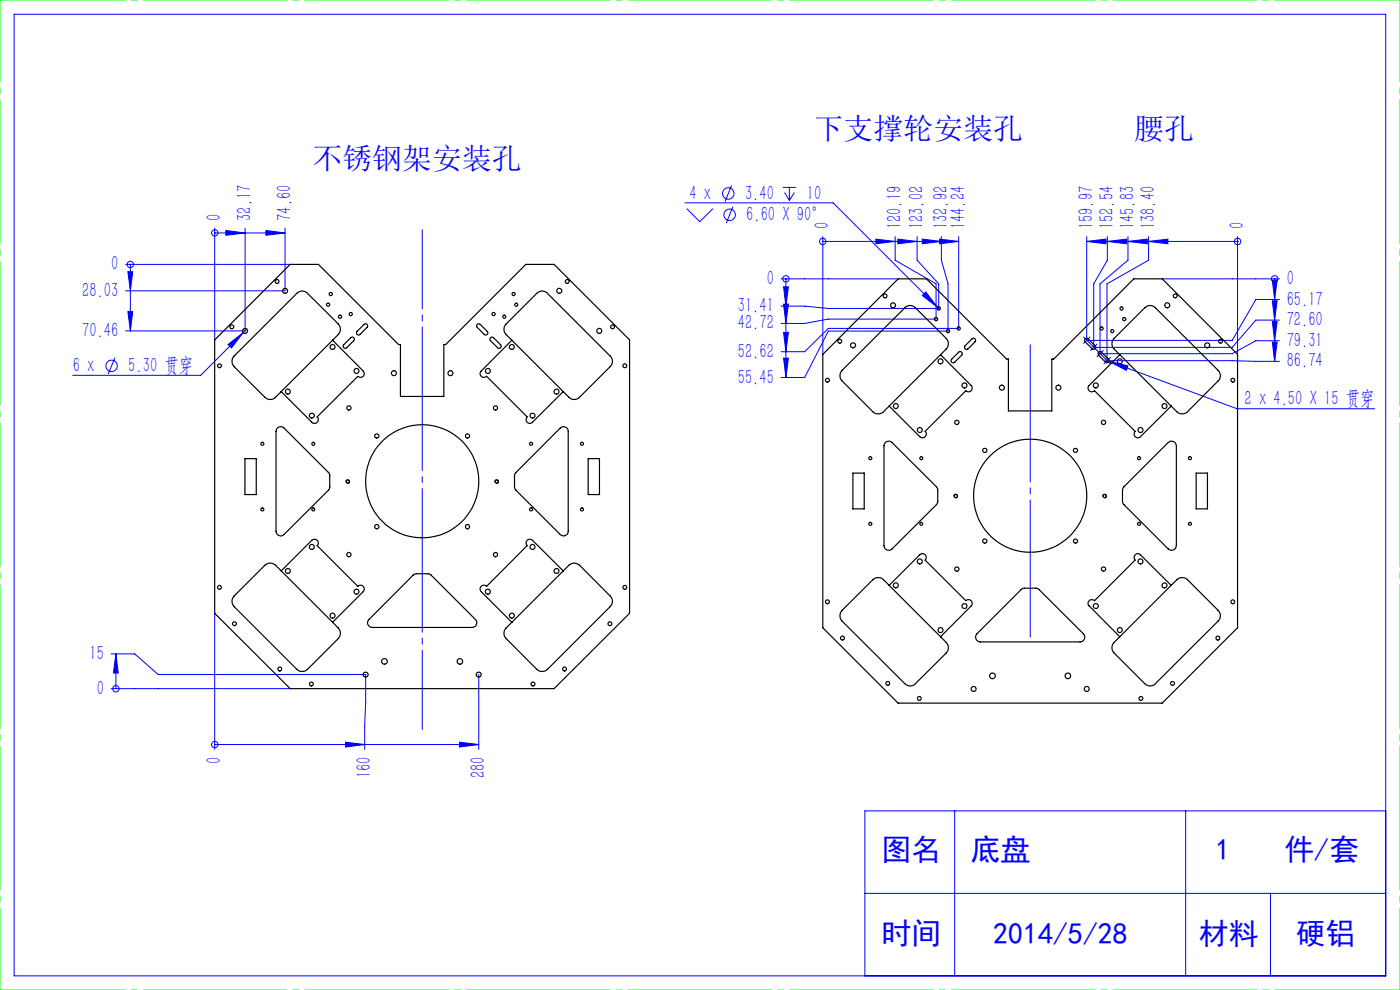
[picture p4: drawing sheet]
<svg xmlns="http://www.w3.org/2000/svg" width="297mm" height="210mm" viewBox="0 0 297 210" stroke-linecap="round" stroke-linejoin="round" font-family="sans-serif">
<g fill="none" stroke="#00f" stroke-width=".21">
<path d="M3 3h291v204h-291zM155.2 39.3l-1.4 3.5M166.1 39.7h2.7M167.5 39.7v2.8M26.6 56.1h35M27.1 57.6h1.1l-.5 4.1zM27.7 56.1h.1M27.7 56.1v14.1M45.5 49.4h.1M45.5 48.4v23.7M45.5 49.4h15M47.9 48.9l4.1 .5-4.1 .5z"/>
<path d="M52 48.4v21.8h-25.4M56.4 48.9l4.1 .5-4.1 .5zM60.5 48.4v13.3h-33.9M145.3 43h31.4l22.7 22.7M145.7 44.3l2.7 2.7 2.8-2.7M155.5 43.8l-1.4 3.5M165.7 59.2h24.8M166.4 40.8l1.1 1.7M166.7 59.2v20.9M166.7 59.2h.1M168.5 40.8l-1 1.7M174.6 51.2h.1"/>
<path d="M174.6 50.2v25M174.6 51.2h28.8M185.8 50.7l4.1 .5-4.1 .5zM189.9 50.2v5l8.7 5v7.5h-22.9l-5 .9h-5M190.5 50.7l4.1 .5-4.1 .5zM194.6 50.2v5l4.5 5v5.2h-23.4l-5-.5h-5M195.7 50.7l4 .5-4 .5zM199.3 50.7l4.1 .5-4.1 .5zM199.7 50.2v5l1.4 5v10h-25.4l-5 9.9h-5M203.4 50.2v19.5h-27.7l-5 4.9h-5M230.5 50.2v22h30.9l5-8.7h5M230.5 51.2h32"/>
<path d="M230.5 51.2l4.1-.5v1zM234.9 50.2v5l-2.9 5v13.5h29.4l5-5.8h5M234.9 51.2l4.1-.5v1zM239.3 51.2l4.1-.5v1zM239.3 50.2v5l-5.9 5v14.8h28l5-2.7h5M243.7 51.2l4.1-.5v1zM243.7 50.2v5l-8.9 5v16.3l36.6 .2M246.6 59.2h24.8M262.5 51.2h.1M262.5 50.2v25M269.9 59.4h1l-.5 4.1zM270.4 59.2h.1"/>
<path d="M270.4 59.2v17.5M24.4 75.9l-1.4 3.4M27.1 66.1h1.1l-.5 4.1zM48.4 73.1l3.2-2.6-2.5 3.3zM51.6 70.5l-9 9.1h-27.2M52.4 69.8l-.8 .7M166.2 60.8h1.1l-.6 4.1zM166.2 64.5h1.1l-.6 4.1zM166.2 76h1.1l-.6 4.1zM166.2 70.5h1.1l-.6 4.1zM195.7 62.7l.7-.8 2.5 3.3zM231.7 73.3l.7 .7"/>
<path d="M232.4 73.3l-.7 .7M234.4 76.3l.9 .4M234.5 76.2l.7 .7M235.2 76.2l-.7 .7M235.3 76.7l4 .9-.4 1zM235.3 76.7l27.1 10h29.2M269.9 63.8h1l-.5 4.1zM269.9 68.2h1l-.5 4.1zM269.9 72.6h1l-.5 4.1zM23.6 138.7h5l4.9 4.4h44.1l-.2 15.9M24.6 138.7v7.4M24.6 138.7l.5 4.1h-1z"/>
<path d="M45.5 130.1v28.9M23.6 146.1h38M24.6 146.1h.1M45.5 157.9h.1M45.5 157.9h56.1M73.3 157.4l4.1 .5-4.1 .6zM97.5 157.4l4.1 .5-4.1 .6zM101.6 143.1v15.9M202.5 172v35M251.5 172v35M294 172h-110.5v35M183.5 189.5h110.5"/>
<path d="M269.5 189.5v17.5"/>
<circle cx="27.7" cy="56.1" r=".68"/>
<circle cx="45.6" cy="49.4" r=".68"/>
<circle cx="154.5" cy="41" r="1.21"/>
<circle cx="154.8" cy="45.6" r="1.21"/>
<circle cx="166.7" cy="59.2" r=".68"/>
<circle cx="174.5" cy="51.2" r=".69"/>
<circle cx="262.5" cy="51.2" r=".69"/>
<circle cx="270.4" cy="59.2" r=".68"/>
<circle cx="23.7" cy="77.6" r="1.21"/>
<circle cx="24.6" cy="146.1" r=".68"/>
<circle cx="45.6" cy="157.9" r=".68"/>
</g>
<path d="M73.4 102.3a.4 .4 0 0 1 .3-.5 .4 .4 0 0 1 .5 .4 .4 .4 0 0 1-.5 .3M105 102.3a.4 .4 0 0 1 .3-.5 .4 .4 0 0 1 .5 .4 .4 .4 0 0 1-.5 .3M202.4 105.3a.4 .4 0 0 1 .3-.5 .4 .4 0 0 1 .4 .5 .4 .4 0 0 1-.5 .3M234 105.3a.4 .4 0 0 1 .3-.5 .4 .4 0 0 1 .5 .5 .4 .4 0 0 1-.6 .3" fill="none" stroke="#000" stroke-width=".21"/>
<g fill="none" stroke="#00f" stroke-width=".21" stroke-dasharray="30.5 1.3 1.3 1.3">
<path d="M230.2 71.8l-.3-.3M230.2 72.5l-.3 .3M230.6 72.2l-.4-.4M230.6 72.2l-.4 .3M230.6 72.2l.3 .3M230.6 72.2l.3-.4M230.9 72.5l.3 .3M230.9 71.8l.3-.3M231.3 72.9h.1M231.7 73.3l-.3-.3M231.7 74l-.3 .3M232.4 74l.3 .3"/>
<path d="M232.4 73.3l.3-.3M233 74.6l-.3-.3M233 75.4l-.3 .3M233.4 75l-.4-.4M233.4 75l-.4 .4M233.4 75l.3 .4M233.4 75l.3-.4M233.7 75.4l.4 .3M233.7 74.6l.4-.3M234.2 75.8l-.1-.1M234.5 76.1l-.3-.3M234.5 76.8l-.3 .4"/>
<path d="M235.2 76.8l.3 .4M235.2 76.1l.3-.3"/>
</g>
<path d="M89.6 48.7v106" fill="none" stroke="#00f" stroke-width=".21" stroke-dasharray="30.5 1.3 1.3 1.3" stroke-dashoffset="13.7"/>
<path d="M218.6 135.1v-62" fill="none" stroke="#00f" stroke-width=".21" stroke-dasharray="30.5 1.3 1.3 1.3" stroke-dashoffset="1.4"/>
<path d="M0 0h297M0 210h297" fill="none" stroke="#0f0" stroke-width=".21" stroke-dasharray="30.5 1.3 1.3 1.3" stroke-dashoffset="3.9"/>
<path d="M0 210v-210M297 210v-210" fill="none" stroke="#0f0" stroke-width=".21" stroke-dasharray="30.5 1.3 1.3 1.3" stroke-dashoffset="13.1"/>
<g fill="#00f">
<path d="M27.1 57.6h1.1l-.5 4.1zM27.1 66.1h1.1l-.5 4.1zM24.6 138.7l.5 4.1h-1zM166.2 60.8h1.1l-.6 4.1zM166.2 64.5h1.1l-.6 4.1zM166.2 76h1.1l-.6 4.1zM166.2 70.5h1.1l-.6 4.1zM269.9 59.4h1l-.5 4.1zM269.9 63.8h1l-.5 4.1zM269.9 68.2h1l-.5 4.1zM269.9 72.6h1l-.5 4.1z"/>
<path d="M47.9 48.9l4.1 .5-4.1 .5zM56.4 48.9l4.1 .5-4.1 .5zM73.3 157.4l4.1 .5-4.1 .6zM97.5 157.4l4.1 .5-4.1 .6zM190.5 50.7l4.1 .5-4.1 .5zM185.8 50.7l4.1 .5-4.1 .5zM195.7 50.7l4 .5-4 .5zM199.3 50.7l4.1 .5-4.1 .5zM243.7 51.2l4.1-.5v1zM234.9 51.2l4.1-.5v1zM230.5 51.2l4.1-.5v1zM239.3 51.2l4.1-.5v1z"/>
<path d="M48.4 73.1l.7 .7 2.5-3.3zM195.7 62.7l3.2 2.5-2.5-3.3zM235.3 76.7l3.6 1.9 .4-1z"/>
</g>
<g fill="none" stroke="#000" stroke-width=".25">
<path d="M190.5 59.2h6l17 17h.4v11h9.2v-11h.5l16.9-17h6.1l15.9 16v58l-15.9 15.9h-56.1l-15.9-15.9v-58zM45.5 72.1l16.1-16h6l17 17h.3v11h9.3v-11h.3l17-17h6l16.1 16v58l-16.1 16h-55.9l-16.1-16zM49.7 75.5l13.3-13.3a1.54 1.54 0 0 1 2.2 0l6.6 6.5a1.62 1.62 0 0 1 0 2.3l-13.3 13.3a1.62 1.62 0 0 1-2.3 0l-6.5-6.5a1.62 1.62 0 0 1 0-2.3zM70.6 72.2l6.4 6.5a.8 .8 0 0 1 0 1.1 .8 .8 0 0 1-1.1 0l-8.6 8.6a.8 .8 0 0 1 0 1.2 .8 .8 0 0 1-1.2 0l-6.4-6.5M72.9 73.1l1.5-1.5a.45 .45 0 0 1 .6 0 .45 .45 0 0 1 0 .7l-1.4 1.5a.45 .45 0 0 1-.7 0 .45 .45 0 0 1 0-.7zM75.7 70.3l1.5-1.5a.45 .45 0 0 1 .7 0 .45 .45 0 0 1 0 .7l-1.5 1.4a.45 .45 0 0 1-.7 0 .45 .45 0 0 1 0-.6zM101.2 68.8l.5-.1 1.7 1.6a.45 .45 0 0 1 0 .6 .45 .45 0 0 1-.7 0l-1.6-1.6zM104.1 71.6l.5-.1 1.6 1.6a.45 .45 0 0 1 0 .7 .45 .45 0 0 1-.6 0l-1.6-1.7zM107.4 68.7l6.5-6.5a1.54 1.54 0 0 1 2.2 0l13.3 13.3a1.54 1.54 0 0 1 0 2.3l-6.5 6.5a1.62 1.62 0 0 1-2.2 0l-13.3-13.3a1.62 1.62 0 0 1 0-2.3zM108.6 72.2l-6.5 6.5a.8 .8 0 0 0 0 1.1 .8 .8 0 0 0 1.1 0l8.6 8.6a.8 .8 0 0 0 0 1.2 .8 .8 0 0 0 1.2 0l6.5-6.5M178.6 78.6l13.3-13.3a1.54 1.54 0 0 1 2.3 0l6.5 6.5a1.62 1.62 0 0 1 0 2.2l-13.3 13.3a1.62 1.62 0 0 1-2.2 0l-6.6-6.5a1.62 1.62 0 0 1 0-2.2zM199.5 75.2l6.5 6.6a.8 .8 0 0 1 0 1.1 .8 .8 0 0 1-1.1 0l-8.6 8.6a.8 .8 0 0 1 0 1.1 .8 .8 0 0 1-1.2 0l-6.5-6.5"/>
<path d="M201.9 76.2l1.5-1.5a.45 .45 0 0 1 .6 0 .45 .45 0 0 1 0 .6l-1.5 1.5a.45 .45 0 0 1-.6 0 .45 .45 0 0 1 0-.6zM204.7 73.4l1.5-1.5a.45 .45 0 0 1 .6 0 .45 .45 0 0 1 0 .6l-1.4 1.5a.45 .45 0 0 1-.7 0 .45 .45 0 0 1 0-.6zM230.2 71.9l.5-.1 1.6 1.6a.45 .45 0 0 1 0 .6 .45 .45 0 0 1-.6 0l-1.5-1.5-.1-.3zM233 74.7l.5-.1 1.7 1.6a.45 .45 0 0 1 0 .6 .45 .45 0 0 1-.7 0l-1.5-1.5zM236.4 71.8l6.5-6.5a1.54 1.54 0 0 1 2.2 0l13.3 13.3a1.54 1.54 0 0 1 0 2.2l-6.5 6.5a1.62 1.62 0 0 1-2.2 0l-13.3-13.3a1.62 1.62 0 0 1 0-2.2zM237.6 75.2l-6.5 6.6a.8 .8 0 0 0 0 1.1 .8 .8 0 0 0 1.1 0l8.6 8.6a.8 .8 0 0 0 0 1.1 .8 .8 0 0 0 1.1 0l6.6-6.5M52 97.3h2.4v7.6h-2.4zM58.9 90.7l.3-.1a.94 .94 0 0 1 1.1 .2l9.4 9.5 .3 .4v2.8l-.3 .4-9.4 9.5a.99 .99 0 0 1-1.1 .2 .99 .99 0 0 1-.6-.9v-21.2zM118.9 90.8a.99 .99 0 0 1 1-.2 .99 .99 0 0 1 .6 .9v21.2a.99 .99 0 0 1-.6 .9 .99 .99 0 0 1-1-.2l-9.6-9.6-.2-.4v-2.6l.2-.4zM124.8 97.3h2.4v7.6h-2.4zM187.9 93.8l.3-.1a.9 .9 0 0 1 1 .2l9.5 9.4 .2 .5v2.7l-.2 .5-9.5 9.4a1 1 0 0 1-1 .2 1 1 0 0 1-.7-.9v-21.1zM56.2 119.9a1.62 1.62 0 0 1 2.3 0l13.3 13.3a1.62 1.62 0 0 1 0 2.3l-6.6 6.5a1.62 1.62 0 0 1-2.2 0l-13.3-13.3a1.62 1.62 0 0 1 0-2.3z"/>
<path d="M120.7 119.9a1.62 1.62 0 0 1 2.2 0l6.5 6.5a1.54 1.54 0 0 1 0 2.3l-13.3 13.3a1.62 1.62 0 0 1-2.2 0l-6.5-6.5a1.62 1.62 0 0 1 0-2.3zM180.9 100.4h2.4v7.5h-2.4zM238.4 103.2l9.4-9.3a1.02 1.02 0 0 1 1.1-.2 1.02 1.02 0 0 1 .7 .9v21.1a1.02 1.02 0 0 1-.7 1 1.02 1.02 0 0 1-1.1-.3l-9.4-9.4-.3-.6v-2.4zM253.8 100.4h2.4v7.5h-2.4zM59.7 121.1l6.4-6.5a.8 .8 0 0 1 1.2 0 .8 .8 0 0 1 0 1.1l8.6 8.7a.8 .8 0 0 1 1.1 0 .8 .8 0 0 1 0 1.1l-6.4 6.5M87.7 122l.5-.3 3 .1 9.7 9.6a1 1 0 0 1 .2 1.1 1 1 0 0 1-.9 .6h-21.2a.98 .98 0 0 1-1-.6 .98 .98 0 0 1 .3-1.1zM119.5 121.1l-6.5-6.5a.8 .8 0 0 0-1.2 0 .8 .8 0 0 0 0 1.1l-8.6 8.7a.8 .8 0 0 0-1.1 0 .8 .8 0 0 0 0 1.1l6.5 6.5M178.6 129.5l6.6-6.5a1.62 1.62 0 0 1 2.2 0l13.3 13.3a1.62 1.62 0 0 1 0 2.2l-6.5 6.5a1.54 1.54 0 0 1-2.3 0l-13.3-13.2a1.66 1.66 0 0 1 0-2.3zM188.6 124.2l6.5-6.5a.8 .8 0 0 1 1.2 0 .8 .8 0 0 1 0 1.1l8.6 8.6a.8 .8 0 0 1 1.1 0 .8 .8 0 0 1 0 1.1l-6.5 6.6M207.3 134.4l9.5-9.5 .4-.1h2.7l.4 .1 9.5 9.5a1.02 1.02 0 0 1 .2 1.1 1.02 1.02 0 0 1-.9 .7h-21.1a1.02 1.02 0 0 1-1-.7 1.02 1.02 0 0 1 .3-1.1zM236.4 136.3l13.3-13.3a1.62 1.62 0 0 1 2.2 0l6.5 6.5a1.58 1.58 0 0 1 0 2.3l-13.3 13.2a1.54 1.54 0 0 1-2.2 0l-6.5-6.5a1.62 1.62 0 0 1 0-2.2zM248.5 124.2l-6.6-6.5a.8 .8 0 0 0-1.1 0 .8 .8 0 0 0 0 1.1l-8.6 8.6a.8 .8 0 0 0-1.1 0 .8 .8 0 0 0 0 1.1l6.5 6.6"/>
<circle cx="58.8" cy="59.7" r=".4"/>
<circle cx="120.4" cy="59.7" r=".4"/>
<circle cx="46.6" cy="77.6" r=".4"/>
<circle cx="49.2" cy="69.3" r=".41"/>
<circle cx="52" cy="70.2" r=".52"/>
<circle cx="60.5" cy="61.7" r=".54"/>
<circle cx="69.6" cy="64.6" r=".34"/>
<circle cx="70.2" cy="62.4" r=".34"/>
<circle cx="70.5" cy="73.6" r=".52"/>
<circle cx="72.1" cy="67.2" r=".34"/>
<circle cx="74.4" cy="66.6" r=".34"/>
<circle cx="75.6" cy="78.7" r=".52"/>
<circle cx="83.6" cy="79.1" r=".52"/>
<circle cx="95.6" cy="79.1" r=".52"/>
<circle cx="103.5" cy="78.7" r=".52"/>
<circle cx="104.7" cy="66.6" r=".34"/>
<circle cx="107" cy="67.2" r=".33"/>
<circle cx="108.6" cy="73.6" r=".52"/>
<circle cx="109" cy="62.4" r=".33"/>
<circle cx="109.5" cy="64.6" r=".33"/>
<circle cx="118.7" cy="61.7" r=".54"/>
<circle cx="127.1" cy="70.2" r=".52"/>
<circle cx="129.9" cy="69.3" r=".41"/>
<circle cx="132.6" cy="77.6" r=".4"/>
<circle cx="178.2" cy="72.4" r=".41"/>
<circle cx="181" cy="73.3" r=".54"/>
<circle cx="187.8" cy="62.8" r=".41"/>
<circle cx="189.5" cy="64.8" r=".54"/>
<circle cx="198.6" cy="67.7" r=".34"/>
<circle cx="199.1" cy="65.4" r=".35"/>
<circle cx="199.5" cy="76.7" r=".52"/>
<circle cx="201.1" cy="70.2" r=".34"/>
<circle cx="203.4" cy="69.7" r=".34"/>
<circle cx="233.7" cy="69.7" r=".33"/>
<circle cx="236" cy="70.2" r=".33"/>
<circle cx="237.6" cy="76.7" r=".52"/>
<circle cx="237.9" cy="65.4" r=".34"/>
<circle cx="238.5" cy="67.7" r=".34"/>
<circle cx="247.6" cy="64.8" r=".54"/>
<circle cx="249.3" cy="62.8" r=".41"/>
<circle cx="256.1" cy="73.3" r=".54"/>
<circle cx="258.9" cy="72.4" r=".41"/>
<circle cx="55.7" cy="94.1" r=".32"/>
<circle cx="61.1" cy="83.1" r=".52"/>
<circle cx="66.2" cy="88.1" r=".54"/>
<circle cx="66.5" cy="94.1" r=".31"/>
<circle cx="74" cy="86.5" r=".46"/>
<circle cx="79.9" cy="92.5" r=".44"/>
<circle cx="99.2" cy="92.5" r=".44"/>
<circle cx="105.1" cy="86.5" r=".45"/>
<circle cx="112.7" cy="94.1" r=".32"/>
<circle cx="113" cy="88.1" r=".54"/>
<circle cx="118.1" cy="83.1" r=".52"/>
<circle cx="123.5" cy="94.1" r=".32"/>
<circle cx="175.5" cy="80.6" r=".41"/>
<circle cx="184.6" cy="97.2" r=".33"/>
<circle cx="190" cy="86.1" r=".52"/>
<circle cx="195.1" cy="91.2" r=".54"/>
<circle cx="195.4" cy="97.2" r=".32"/>
<circle cx="203" cy="89.6" r=".46"/>
<circle cx="204.6" cy="81.8" r=".54"/>
<circle cx="208.9" cy="95.5" r=".45"/>
<circle cx="212.5" cy="82.2" r=".52"/>
<circle cx="224.5" cy="82.2" r=".52"/>
<circle cx="228.1" cy="95.5" r=".45"/>
<circle cx="232.5" cy="81.8" r=".54"/>
<circle cx="234.1" cy="89.6" r=".46"/>
<circle cx="241.6" cy="97.2" r=".33"/>
<circle cx="241.9" cy="91.2" r=".54"/>
<circle cx="247" cy="86.1" r=".52"/>
<circle cx="252.4" cy="97.2" r=".33"/>
<circle cx="261.5" cy="80.6" r=".41"/>
<circle cx="55.6" cy="108.1" r=".33"/>
<circle cx="66.2" cy="116" r=".54"/>
<circle cx="66.5" cy="108" r=".32"/>
<circle cx="73.8" cy="102.2" r=".34"/>
<circle cx="74" cy="117.6" r=".46"/>
<circle cx="79.9" cy="111.7" r=".46"/>
<circle cx="89.6" cy="102.1" r="12"/>
<circle cx="99.2" cy="111.7" r=".46"/>
<circle cx="105.1" cy="117.7" r=".45"/>
<circle cx="105.4" cy="102.2" r=".33"/>
<circle cx="112.7" cy="108.1" r=".33"/>
<circle cx="113" cy="116" r=".54"/>
<circle cx="123.5" cy="108.1" r=".33"/>
<circle cx="184.6" cy="111.1" r=".32"/>
<circle cx="195.1" cy="119.1" r=".54"/>
<circle cx="195.4" cy="111.1" r=".31"/>
<circle cx="202.7" cy="105.2" r=".34"/>
<circle cx="208.9" cy="114.8" r=".44"/>
<circle cx="218.5" cy="105.1" r="12"/>
<circle cx="228.2" cy="114.8" r=".44"/>
<circle cx="234.3" cy="105.2" r=".33"/>
<circle cx="241.6" cy="111.1" r=".32"/>
<circle cx="241.9" cy="119.1" r=".54"/>
<circle cx="252.4" cy="111.1" r=".32"/>
<circle cx="46.6" cy="124.6" r=".41"/>
<circle cx="49.7" cy="132.3" r=".41"/>
<circle cx="61.1" cy="121.1" r=".52"/>
<circle cx="70.5" cy="130.6" r=".52"/>
<circle cx="75.6" cy="125.5" r=".52"/>
<circle cx="103.5" cy="125.5" r=".52"/>
<circle cx="108.6" cy="130.6" r=".52"/>
<circle cx="118.1" cy="121.1" r=".52"/>
<circle cx="129.4" cy="132.3" r=".41"/>
<circle cx="132.5" cy="124.6" r=".41"/>
<circle cx="175.6" cy="127.6" r=".4"/>
<circle cx="178.7" cy="135.4" r=".41"/>
<circle cx="190" cy="124.2" r=".52"/>
<circle cx="199.5" cy="133.7" r=".52"/>
<circle cx="203" cy="120.7" r=".46"/>
<circle cx="204.6" cy="128.5" r=".52"/>
<circle cx="232.5" cy="128.5" r=".52"/>
<circle cx="234.1" cy="120.7" r=".46"/>
<circle cx="237.6" cy="133.7" r=".52"/>
<circle cx="247" cy="124.2" r=".52"/>
<circle cx="258.3" cy="135.4" r=".41"/>
<circle cx="261.5" cy="127.6" r=".4"/>
<circle cx="59.4" cy="141.9" r=".42"/>
<circle cx="66" cy="145.1" r=".41"/>
<circle cx="77.6" cy="143.1" r=".52"/>
<circle cx="81.6" cy="140.3" r=".6"/>
<circle cx="97.6" cy="140.3" r=".59"/>
<circle cx="101.6" cy="143.1" r=".52"/>
<circle cx="113.1" cy="145.1" r=".41"/>
<circle cx="119.8" cy="141.9" r=".42"/>
<circle cx="188.3" cy="145" r=".41"/>
<circle cx="195" cy="148.2" r=".42"/>
<circle cx="206.5" cy="146.2" r=".52"/>
<circle cx="210.5" cy="143.3" r=".61"/>
<circle cx="226.5" cy="143.4" r=".6"/>
<circle cx="230.5" cy="146.2" r=".52"/>
<circle cx="242.1" cy="148.2" r=".42"/>
<circle cx="248.7" cy="145" r=".41"/>
</g>
<g font-size="6.3" fill="#00f">
<text x="172.6" y="29.4">下支撑轮安装孔</text>
<text x="240.6" y="29.4">腰孔</text>
<text x="66.3" y="35.8">不锈钢架安装孔</text>
<text x="187" y="182.5">图名</text>
<text x="205.9" y="182.5">底盘</text>
<text x="257.8" y="182.5">1</text>
<text x="272.5" y="182.5">件/套</text>
<text x="187" y="200.3">时间</text>
<text x="210.7" y="200.3">2014/5/28</text>
<text x="254.3" y="200.3">材料</text>
<text x="274.9" y="200.3">硬铝</text>
</g>
<g font-size="4.4" fill="#00f">
<text x="46.9" y="46.8" transform="rotate(-90 46.9 46.8)">0</text>
<text x="53.3" y="46.8" transform="rotate(-90 53.3 46.8)">32.17</text>
<text x="61.8" y="46.8" transform="rotate(-90 61.8 46.8)">74.60</text>
<text x="146.3" y="42.3">4 x</text>
<text x="158" y="42.3">3.40</text>
<text x="158.3" y="46.8">6.60 X 90°</text>
<text x="171.2" y="42.3">10</text>
<text x="175.8" y="48.7" transform="rotate(-90 175.8 48.7)">0</text>
<text x="191.2" y="48.7" transform="rotate(-90 191.2 48.7)">120.19</text>
<text x="195.9" y="48.7" transform="rotate(-90 195.9 48.7)">123.02</text>
<text x="201" y="48.7" transform="rotate(-90 201 48.7)">132.92</text>
<text x="204.7" y="48.7" transform="rotate(-90 204.7 48.7)">144.24</text>
<text x="231.9" y="48.7" transform="rotate(-90 231.9 48.7)">159.97</text>
<text x="236.2" y="48.7" transform="rotate(-90 236.2 48.7)">152.54</text>
<text x="240.6" y="48.7" transform="rotate(-90 240.6 48.7)">145.83</text>
<text x="245" y="48.7" transform="rotate(-90 245 48.7)">138.40</text>
<text x="263.8" y="48.7" transform="rotate(-90 263.8 48.7)">0</text>
<text x="23.6" y="57.4">0</text>
<text x="17.5" y="63">28.03</text>
<text x="162.7" y="60.4">0</text>
<text x="273" y="64.8">65.17</text>
<text x="273" y="60.4">0</text>
<text x="17.5" y="71.5">70.46</text>
<text x="156.5" y="66.2">31.41</text>
<text x="156.5" y="69.9">42.72</text>
<text x="273" y="69.2">72.60</text>
<text x="156.5" y="75.9">52.62</text>
<text x="273" y="77.9">86.74</text>
<text x="273" y="73.6">79.31</text>
<text x="15.4" y="78.9">6 x</text>
<text x="27.2" y="78.9">5.30 贯穿</text>
<text x="156.5" y="81.4">55.45</text>
<text x="264" y="85.8">2 x 4.50 X 15 贯穿</text>
<text x="19" y="140">15</text>
<text x="20.5" y="147.4">0</text>
<text x="46.9" y="162" transform="rotate(-90 46.9 162)">0</text>
<text x="78.7" y="165.1" transform="rotate(-90 78.7 165.1)">160</text>
<text x="102.9" y="165.1" transform="rotate(-90 102.9 165.1)">280</text>
</g>
</svg>
